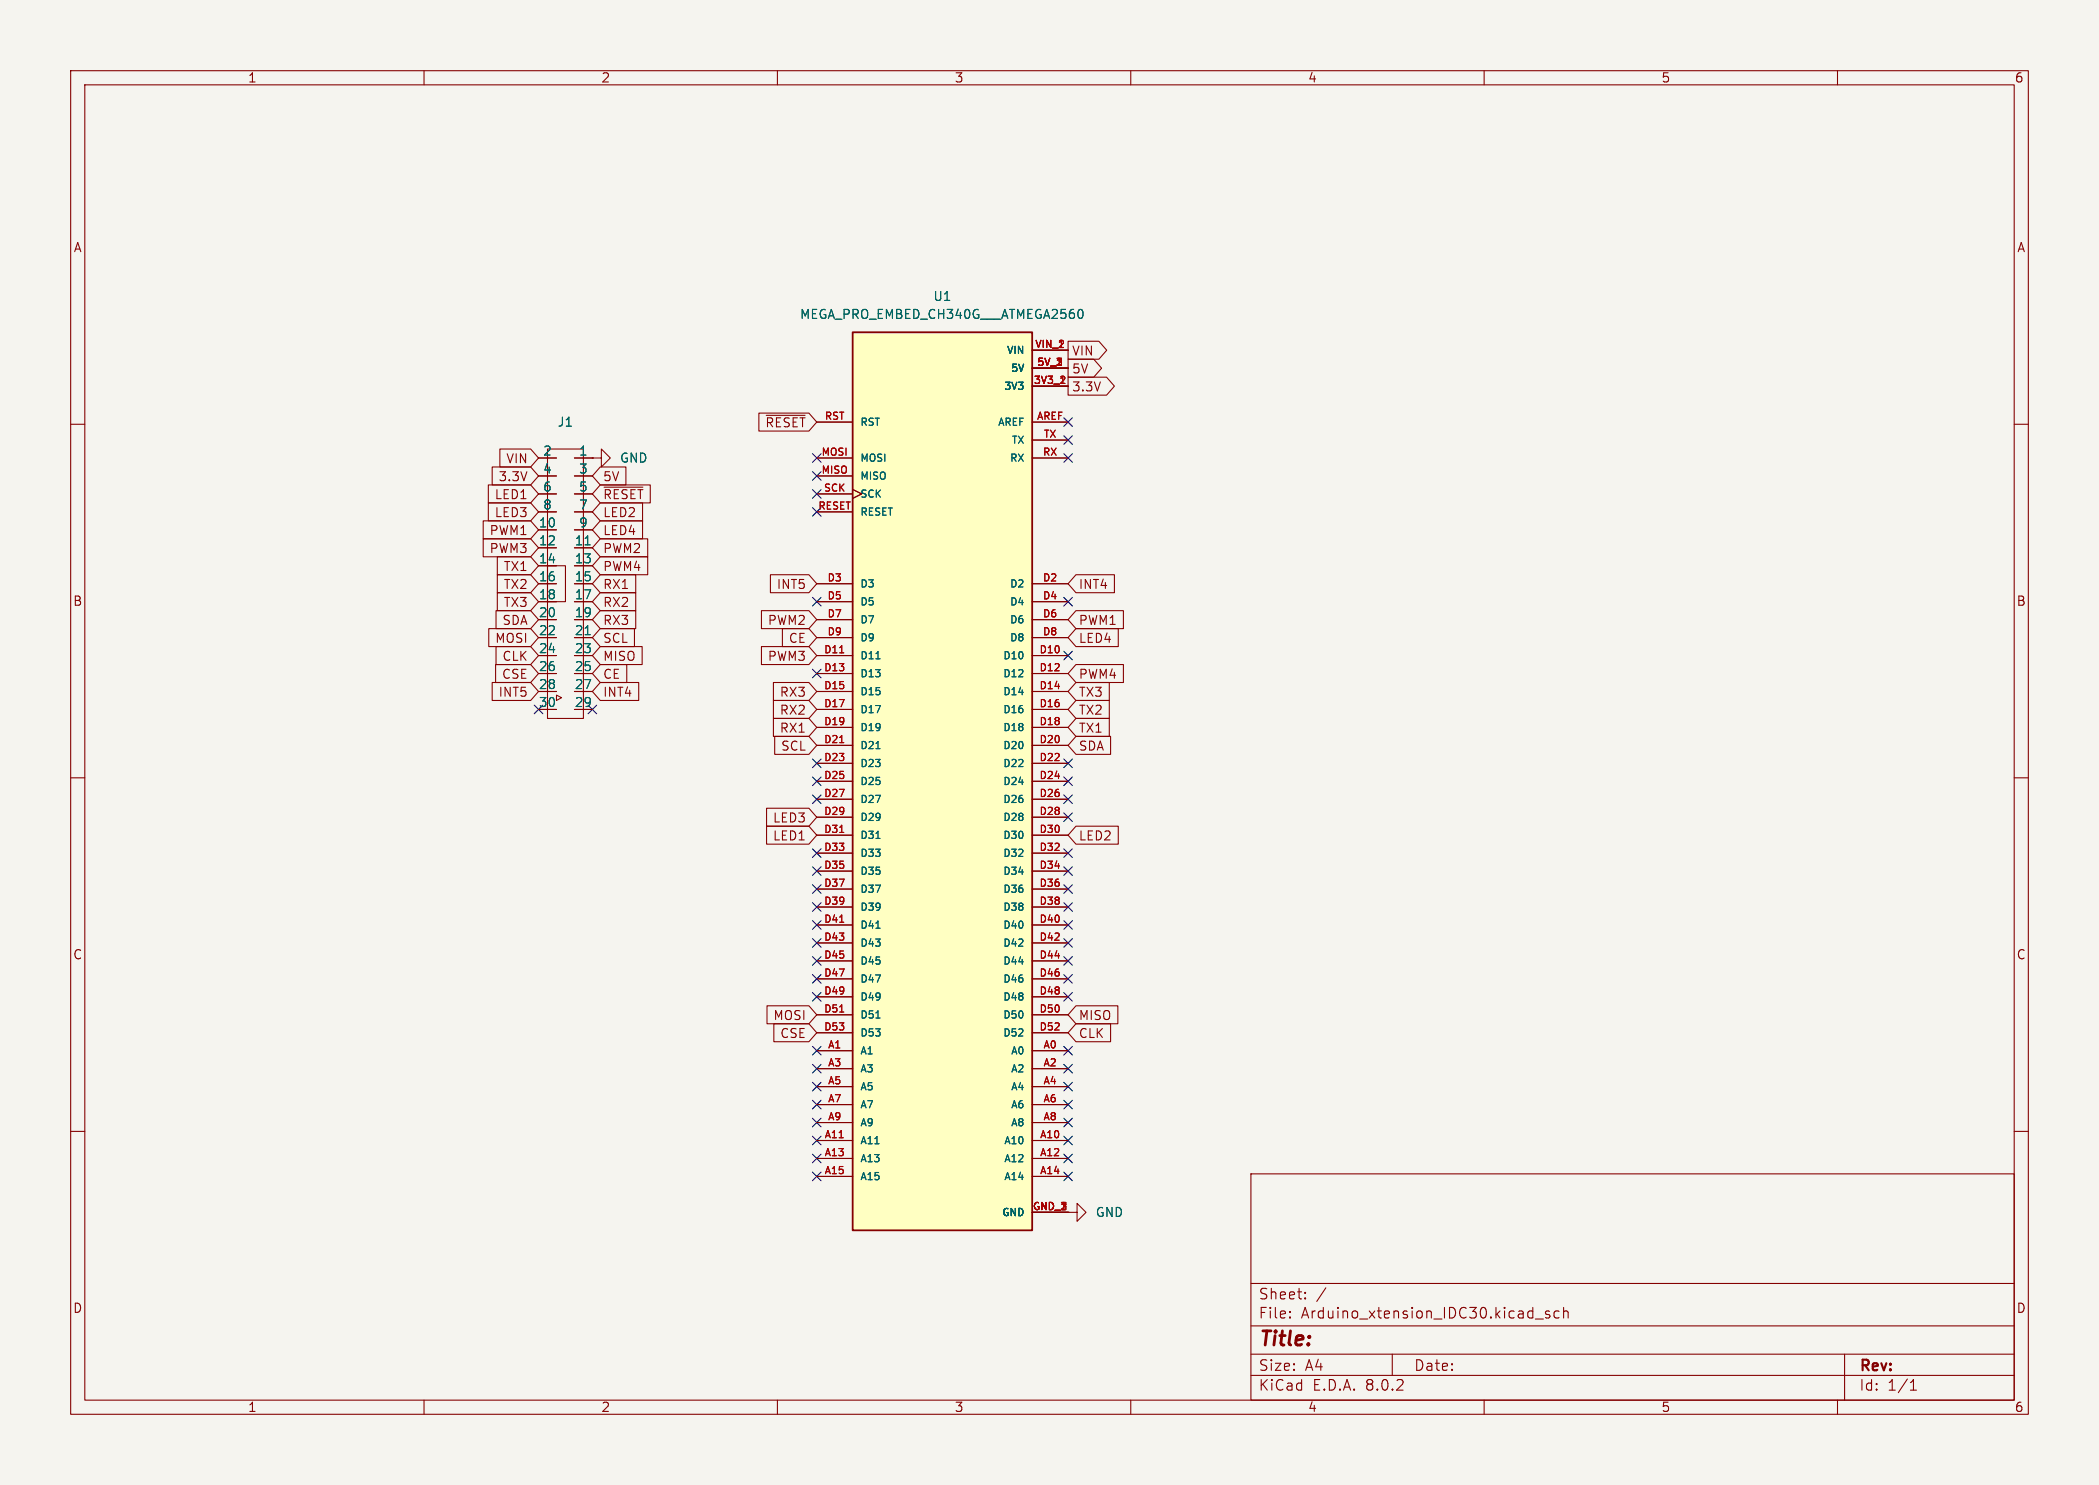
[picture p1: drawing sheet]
<svg xmlns="http://www.w3.org/2000/svg" width="297mm" height="210mm" viewBox="0 0 297 210" stroke-linecap="round" stroke-linejoin="round" font-family="sans-serif">
<path d="M0 0h297v210h-297z" fill="#f5f4ef" stroke="#f5f4ef" stroke-width=".14"/>
<g fill="none" stroke="#840000" stroke-width=".15">
<path d="M10 10h277v190h-277zM12 12h273v186h-273zM60 10v2M110 10v2M160 10v2M210 10v2M260 10v2M10 60h2M285 60h2M83.8 64.8h1.3v-1.3l1.3 1.3-1.3 1.2v-1.2M83.8 64.8h.1M10 110h2"/>
<path d="M285 110h2M10 160h2M285 160h2M151.1 171.5h1.3v-1.3l1.3 1.3-1.3 1.2v-1.2M177 166h108v32h-108zM60 198v2M110 198v2M160 198v2M177 194.5h108M177 191.5h108M177 187.5h108M177 181.5h108"/>
<path d="M182.5 186.3h.1l-.1 .1M182.5 186.3v.1M182.5 185.5v.1M182.5 185.5h.1l-.1 .1M184.7 183.6v.1M184.7 183.6h-.1l.1 .1M184.7 182.8v.1M184.7 182.8h-.1l.1 .1M187.6 182.1l-1.3 2M197 191.5v3M210 198v2M217.2 186.5h1.2"/>
<path d="M219.2 185.5l-.3-.1-.2 .2v.2l.5 .2 .1 .1-.1 .2-.1 .1-.4-.1M220.6 185.5l-.4-.1-.3 .3v.4l.1 .2 .2 .1 .4-.1M221.2 185.5a.37 .37 0 0 1 .7 .1v.8M221.2 184.9v1.5M260 198v2M261 191.5v6.5M270.3 196.6h.9M270.3 195.5l.4-.4v1.5"/>
</g>
<path d="M120.6 47h25.4v127h-25.4z" fill="#ffffc2"/>
<path d="M120.6 47h25.4v127h-25.4z" fill="none" stroke="#840000" stroke-width=".25"/>
<g fill="none" stroke="#840000" stroke-width=".15">
<path d="M107.4 58.4h7.1l1.1 1.3-1.1 1.3h-7.1zM108.4 58.7h5.5M115.6 59.7h5M146 54.6h5.1M146 52.1h5.1M146 59.7h5.1M146 49.5h5.1M151.1 50.8h3.7l1.1 1.3-1.1 1.2h-3.7zM151.1 48.3h4.4l1.1 1.2-1.1 1.3h-4.4zM151.1 53.3h5.5l1.1 1.3-1.1 1.3h-5.5zM68.4 76.2h6.7l1.1 1.3-1.1 1.2h-6.7zM68.4 73.7h6.7l1.1 1.2-1.1 1.3h-6.7z"/>
<path d="M69.1 68.6h6l1.1 1.3-1.1 1.2h-6zM69.1 71.1h6l1.1 1.3-1.1 1.3h-6zM69.6 66h5.5l1.1 1.3-1.1 1.3h-5.5zM70.4 78.7h4.7l1.1 1.3-1.1 1.3h-4.7zM70.7 63.5h4.4l1.1 1.3-1.1 1.2h-4.4zM76.2 67.3h2.5M76.2 64.8h2.5M76.2 72.4h2.5M76.2 69.9h2.5M76.2 77.5h2.5M76.2 74.9h2.5M77.5 63.5h5v38.1h-5z"/>
<path d="M81.3 67.3h2.5M81.3 64.8h2.5M81.3 72.4h2.5M81.3 69.9h2.5M81.3 77.5h2.5M81.3 74.9h2.5M83.8 64.8h.1M84.9 78.7h6.7v2.6h-6.7l-1.1-1.3zM84.9 76.2h6.7v2.5h-6.7l-1.1-1.2zM84.9 71.1h6v2.6h-6l-1.1-1.3zM84.9 73.7h6v2.5h-6l-1.1-1.3zM84.9 68.6h7.1v2.5h-7.1l-1.1-1.2z"/>
<path d="M84.9 66h3.7v2.6h-3.7l-1.1-1.3zM85.5 68.9h5.5M115.6 67.3h5M115.6 64.8h5M115.6 72.4h5M115.6 69.9h5M120.6 69.2l1.3 .7-1.3 .6M146 64.8h5.1M146 62.2h5.1M69.2 88.9h5.9l1.1 1.3-1.1 1.2h-5.9zM69.6 96.5h5.5l1.1 1.3-1.1 1.3h-5.5zM70.1 94h5l1.1 1.3-1.1 1.2h-5z"/>
<path d="M70.2 91.4h4.9l1.1 1.3-1.1 1.3h-4.9zM70.2 86.4h4.9l1.1 1.2-1.1 1.3h-4.9zM70.4 81.3h4.7l1.1 1.3-1.1 1.2h-4.7zM70.4 83.8h4.7l1.1 1.3-1.1 1.3h-4.7zM76.2 92.7h2.5M76.2 95.3h2.5M76.2 97.8h2.5M76.2 82.6h2.5M76.2 85.1h2.5M76.2 87.6h2.5M76.2 90.2h2.5M76.2 80h2.5"/>
<path d="M77.5 80h2.5v5.1h-2.5zM78.7 98.3l.8 .4-.8 .4zM81.3 92.7h2.5M81.3 95.3h2.5M81.3 97.8h2.5M81.3 82.6h2.5M81.3 85.1h2.5M81.3 87.6h2.5M81.3 90.2h2.5M81.3 80h2.5M84.9 81.3h5.1v2.5h-5.1l-1.1-1.2zM84.9 86.4h5.1v2.5h-5.1l-1.1-1.3z"/>
<path d="M84.9 83.8h5.1v2.6h-5.1l-1.1-1.3zM84.9 94h3.8v2.5h-3.8l-1.1-1.2zM84.9 88.9h4.9v2.5h-4.9l-1.1-1.2zM84.9 91.4h6v2.6h-6l-1.1-1.3zM84.9 96.5h5.5v2.6h-5.5l-1.1-1.3zM107.7 91.4h6.8l1.1 1.3-1.1 1.3h-6.8zM107.7 86.4h6.8l1.1 1.2-1.1 1.3h-6.8zM109 81.3h5.5l1.1 1.3-1.1 1.2h-5.5zM109.4 99.1h5.1l1.1 1.2-1.1 1.3h-5.1zM109.4 96.5h5.1l1.1 1.3-1.1 1.3h-5.1zM110.7 88.9h3.8l1.1 1.3-1.1 1.2h-3.8zM115.6 92.7h5"/>
<path d="M115.6 95.3h5M115.6 97.8h5M115.6 82.6h5M115.6 85.1h5M115.6 87.6h5M115.6 90.2h5M146 92.7h5.1M146 95.3h5.1M146 97.8h5.1M146 82.6h5.1M146 85.1h5.1M146 87.6h5.1"/>
<path d="M146 90.2h5.1M152.2 81.3h5.5v2.5h-5.5l-1.1-1.2zM152.2 96.5h4.8v2.6h-4.8l-1.1-1.3zM152.2 99.1h4.8v2.5h-4.8l-1.1-1.3zM152.2 86.4h6.8v2.5h-6.8l-1.1-1.3zM152.2 88.9h6v2.5h-6l-1.1-1.2zM152.2 94h6.8v2.5h-6.8l-1.1-1.2zM76.2 100.3h2.5M81.3 100.3h2.5M108.5 116.8h6l1.1 1.3-1.1 1.3h-6zM108.5 114.3h6l1.1 1.3-1.1 1.2h-6zM109.4 101.6h5.1l1.1 1.3-1.1 1.2h-5.1z"/>
<path d="M109.6 104.1h4.9l1.1 1.3-1.1 1.3h-4.9zM115.6 100.3h5M115.6 102.9h5M115.6 105.4h5M115.6 108h5M115.6 110.5h5M115.6 113h5M115.6 115.6h5M115.6 118.1h5M146 100.3h5.1M146 102.9h5.1M146 105.4h5.1"/>
<path d="M146 108h5.1M146 110.5h5.1M146 113h5.1M146 115.6h5.1M146 118.1h5.1M152.2 101.6h4.8v2.5h-4.8l-1.1-1.2zM152.2 104.1h4.9v2.6h-4.9l-1.1-1.3zM152.2 116.8h6v2.6h-6l-1.1-1.3zM115.6 120.7h5M115.6 123.2h5M115.6 125.7h5M115.6 128.3h5"/>
<path d="M115.6 130.8h5M115.6 133.4h5M115.6 135.9h5M115.6 138.4h5M146 120.7h5.1M146 123.2h5.1M146 125.7h5.1M146 128.3h5.1M146 130.8h5.1M146 133.4h5.1M146 135.9h5.1M146 138.4h5.1"/>
<path d="M108.5 142.2h6l1.1 1.3-1.1 1.3h-6zM109.5 144.8h5l1.1 1.3-1.1 1.2h-5zM115.6 148.6h5M115.6 151.1h5M115.6 153.7h5M115.6 156.2h5M115.6 158.8h5M115.6 141h5M115.6 143.5h5M115.6 146.1h5M146 148.6h5.1M146 151.1h5.1"/>
<path d="M146 153.7h5.1M146 156.2h5.1M146 158.8h5.1M146 141h5.1M146 143.5h5.1M146 146.1h5.1M152.2 142.2h6v2.6h-6l-1.1-1.3zM152.2 144.8h4.9v2.5h-4.9l-1.1-1.2zM115.6 161.3h5M115.6 163.8h5M115.6 166.4h5M146 161.3h5.1"/>
<path d="M146 163.8h5.1M146 166.4h5.1M146 171.5h5.1"/>
</g>
<path d="M118.8 92.3h.6M118.8 105h.6M118.8 117.7h.6M118.8 130.4h.6M118.8 143.1h.6M118.7 160.9h.6" fill="none" stroke="#a90000" stroke-width=".15"/>
<path d="M153.1 43.9l.1 .3-.1 .7M82.8 77.1h.7M82.8 89.8h.7M123.9 93.2h.6M123.9 105.9h.6M123.9 118.6h.6M123.9 131.3h.6M123.9 144h.6" fill="none" stroke="#006464" stroke-width=".15"/>
<g fill="none" stroke="#000084" stroke-width=".15">
<path d="M150.5 59.1l1.2 1.2M151.7 59.1l-1.2 1.2M115 64.2l1.2 1.2M115 66.7l1.2 1.2M115 69.2l1.2 1.3M115 71.8l1.2 1.2M116.2 64.2l-1.2 1.2M116.2 66.7l-1.2 1.2M116.2 69.2l-1.2 1.3M116.2 71.8l-1.2 1.2M150.5 64.2l1.2 1.2M150.5 61.6l1.2 1.2"/>
<path d="M151.7 64.2l-1.2 1.2M151.7 61.6l-1.2 1.2M75.6 99.7l1.2 1.2M76.8 99.7l-1.2 1.2M83.2 99.7l1.2 1.2M84.4 99.7l-1.2 1.2M115 84.5l1.2 1.2M115 94.6l1.2 1.3M116.2 84.5l-1.2 1.2M116.2 94.6l-1.2 1.3M150.5 92.1l1.2 1.2M150.5 84.5l1.2 1.2"/>
<path d="M151.7 84.5l-1.2 1.2M151.7 92.1l-1.2 1.2M115 112.4l1.2 1.2M115 109.9l1.2 1.2M115 107.3l1.2 1.3M116.2 112.4l-1.2 1.2M116.2 109.9l-1.2 1.2M116.2 107.3l-1.2 1.3M150.5 109.9l1.2 1.2M150.5 112.4l1.2 1.2M150.5 115l1.2 1.2M150.5 107.3l1.2 1.3"/>
<path d="M151.7 109.9l-1.2 1.2M151.7 112.4l-1.2 1.2M151.7 115l-1.2 1.2M151.7 107.3l-1.2 1.3M115 120l1.2 1.3M115 122.6l1.2 1.2M115 137.8l1.2 1.2M115 132.7l1.2 1.3M115 135.3l1.2 1.2M115 127.7l1.2 1.2M115 130.2l1.2 1.2M115 125.1l1.2 1.2"/>
<path d="M116.2 120l-1.2 1.3M116.2 122.6l-1.2 1.2M116.2 137.8l-1.2 1.2M116.2 127.7l-1.2 1.2M116.2 132.7l-1.2 1.3M116.2 135.3l-1.2 1.2M116.2 130.2l-1.2 1.2M116.2 125.1l-1.2 1.2M150.5 120l1.2 1.3M150.5 125.1l1.2 1.2M150.5 130.2l1.2 1.2M150.5 122.6l1.2 1.2"/>
<path d="M150.5 127.7l1.2 1.2M150.5 137.8l1.2 1.2M150.5 135.3l1.2 1.2M150.5 132.7l1.2 1.3M151.7 120l-1.2 1.3M151.7 125.1l-1.2 1.2M151.7 130.2l-1.2 1.2M151.7 122.6l-1.2 1.2M151.7 127.7l-1.2 1.2M151.7 137.8l-1.2 1.2M151.7 135.3l-1.2 1.2M151.7 132.7l-1.2 1.3"/>
<path d="M115 140.4l1.2 1.2M115 158.1l1.2 1.3M115 148l1.2 1.2M115 150.5l1.2 1.2M115 153.1l1.2 1.2M115 155.6l1.2 1.2M116.2 155.6l-1.2 1.2M116.2 140.4l-1.2 1.2M116.2 150.5l-1.2 1.2M116.2 158.1l-1.2 1.3M116.2 148l-1.2 1.2M116.2 153.1l-1.2 1.2"/>
<path d="M150.5 150.5l1.2 1.2M150.5 148l1.2 1.2M150.5 155.6l1.2 1.2M150.5 158.1l1.2 1.3M150.5 153.1l1.2 1.2M150.5 140.4l1.2 1.2M151.7 150.5l-1.2 1.2M151.7 148l-1.2 1.2M151.7 155.6l-1.2 1.2M151.7 158.1l-1.2 1.3M151.7 153.1l-1.2 1.2M151.7 140.4l-1.2 1.2"/>
<path d="M115 163.2l1.2 1.2M115 165.8l1.2 1.2M115 160.7l1.2 1.2M116.2 160.7l-1.2 1.2M116.2 165.8l-1.2 1.2M116.2 163.2l-1.2 1.2M150.5 160.7l1.2 1.2M150.5 163.2l1.2 1.2M150.5 165.8l1.2 1.2M151.7 160.7l-1.2 1.2M151.7 163.2l-1.2 1.2M151.7 165.8l-1.2 1.2"/>
</g>
<text font-size="2.8" fill="#840000" x="178" y="190.9">Title:</text>
<g font-size="2.1" fill="#840000">
<text x="178" y="184">Sheet:</text>
<text x="178" y="186.7">File:</text>
<text x="184.1" y="186.7">Arduino_xtension_IDC30.kicad_sch</text>
<text x="178" y="196.9">KiCad</text>
<text x="178" y="194.1">Size:</text>
<text x="184.7" y="194.1">A4</text>
<text x="185.7" y="196.9">E.D.A.</text>
<text x="193.3" y="196.9">8.0.2</text>
<text x="200" y="194.1">Date:</text>
<text x="263" y="194.3">Rev:</text>
<text x="263" y="196.9">Id:</text>
<text x="267.1" y="196.9">1/1</text>
</g>
<g font-size="1.8" fill="#840000">
<text x="35" y="11.9">1</text>
<text x="85" y="11.9">2</text>
<text x="135" y="11.9">3</text>
<text x="185" y="11.9">4</text>
<text x="235" y="11.9">5</text>
<text x="285" y="11.9">6</text>
<text x="10.3" y="35.9">A</text>
<text x="285.3" y="35.9">A</text>
<text x="151.6" y="53">5V</text>
<text x="151.6" y="50.5">VIN</text>
<text x="151.6" y="55.6">3.3V</text>
<text x="71.5" y="65.7">VIN</text>
<text x="108.2" y="60.6">~{RESET}</text>
<text x="69.9" y="70.8">LED1</text>
<text x="70.5" y="68.3">3.3V</text>
<text x="85.2" y="70.8">~{RESET}</text>
<text x="85.2" y="68.3">5V</text>
<text x="69.2" y="75.9">PWM1</text>
<text x="69.9" y="73.3">LED3</text>
<text x="85.2" y="73.3">LED2</text>
<text x="85.2" y="75.9">LED4</text>
<text x="69.2" y="78.4">PWM3</text>
<text x="71.2" y="83.5">TX2</text>
<text x="71.2" y="81">TX1</text>
<text x="85.2" y="83.5">RX1</text>
<text x="85.2" y="81">PWM4</text>
<text x="85.2" y="78.4">PWM2</text>
<text x="109.8" y="83.5">INT5</text>
<text x="152.6" y="83.5">INT4</text>
<text x="10.3" y="85.9">B</text>
<text x="71" y="88.6">SDA</text>
<text x="71.2" y="86">TX3</text>
<text x="85.2" y="88.6">RX3</text>
<text x="85.2" y="86">RX2</text>
<text x="108.6" y="88.6">PWM2</text>
<text x="152.6" y="88.6">PWM1</text>
<text x="285.3" y="85.9">B</text>
<text x="70" y="91.1">MOSI</text>
<text x="71" y="93.7">CLK</text>
<text x="85.2" y="91.1">SCL</text>
<text x="85.2" y="93.7">MISO</text>
<text x="108.6" y="93.7">PWM3</text>
<text x="111.5" y="91.1">CE</text>
<text x="152.6" y="91.1">LED4</text>
<text x="70.5" y="98.7">INT5</text>
<text x="70.9" y="96.2">CSE</text>
<text x="85.2" y="96.2">CE</text>
<text x="85.2" y="98.7">INT4</text>
<text x="110.2" y="101.3">RX2</text>
<text x="110.2" y="98.7">RX3</text>
<text x="152.6" y="98.7">TX3</text>
<text x="152.6" y="101.3">TX2</text>
<text x="152.6" y="96.2">PWM4</text>
<text x="110.2" y="103.8">RX1</text>
<text x="110.4" y="106.4">SCL</text>
<text x="152.6" y="103.8">TX1</text>
<text x="152.6" y="106.4">SDA</text>
<text x="109.3" y="119.1">LED1</text>
<text x="109.3" y="116.5">LED3</text>
<text x="152.6" y="119.1">LED2</text>
<text x="10.3" y="135.9">C</text>
<text x="285.3" y="135.9">C</text>
<text x="109.3" y="144.5">MOSI</text>
<text x="110.3" y="147">CSE</text>
<text x="152.6" y="144.5">MISO</text>
<text x="152.6" y="147">CLK</text>
<text x="10.3" y="185.9">D</text>
<text x="285.3" y="185.9">D</text>
<text x="35" y="199.9">1</text>
<text x="85" y="199.9">2</text>
<text x="135" y="199.9">3</text>
<text x="185" y="199.9">4</text>
<text x="235" y="199.9">5</text>
<text x="285" y="199.9">6</text>
</g>
<g font-size="1.8" fill="#006464">
<text x="113.1" y="45.3">MEGA_PRO_EMBED_CH340G___ATMEGA2560</text>
<text x="132" y="42.8">U1</text>
<text x="76.8" y="64.5">2</text>
<text x="78.8" y="60.6">J1</text>
<text x="81.8" y="64.5">1</text>
<text x="87.6" y="65.6">GND</text>
<text x="76.8" y="69.6">6</text>
<text x="76.8" y="67.1">4</text>
<text x="81.8" y="69.6">5</text>
<text x="81.8" y="67.1">3</text>
<text x="76.2" y="77.2">12</text>
<text x="76.2" y="74.7">10</text>
<text x="76.8" y="72.1">8</text>
<text x="81.2" y="77.2">11</text>
<text x="81.8" y="74.7">9</text>
<text x="81.8" y="72.1">7</text>
<text x="76.2" y="82.3">16</text>
<text x="76.2" y="79.8">14</text>
<text x="81.2" y="82.3">15</text>
<text x="81.2" y="79.8">13</text>
<text x="76.2" y="89.9">22</text>
<text x="76.2" y="87.4">20</text>
<text x="76.2" y="84.8">18</text>
<text x="81.2" y="87.4">19</text>
<text x="81.2" y="84.8">17</text>
<text x="81.2" y="89.9">21</text>
<text x="76.2" y="95">26</text>
<text x="76.2" y="92.5">24</text>
<text x="81.2" y="95">25</text>
<text x="81.2" y="92.5">23</text>
<text x="76.2" y="100.1">30</text>
<text x="76.2" y="97.5">28</text>
<text x="81.2" y="100.1">29</text>
<text x="81.2" y="97.5">27</text>
<text x="154.9" y="172.3">GND</text>
</g>
<g font-size="1.4" fill="#006464">
<text x="142.4" y="50.3">VIN</text>
<text x="142.9" y="52.8">5V</text>
<text x="142" y="55.3">3V3</text>
<text x="121.7" y="65.5">MOSI</text>
<text x="121.7" y="60.4">RST</text>
<text x="141.1" y="60.4">AREF</text>
<text x="142.8" y="65.5">RX</text>
<text x="143" y="63">TX</text>
<text x="121.7" y="68">MISO</text>
<text x="121.7" y="70.6">SCK</text>
<text x="121.7" y="73.1">RESET</text>
<text x="121.7" y="83.3">D3</text>
<text x="142.8" y="83.3">D2</text>
<text x="121.7" y="85.8">D5</text>
<text x="121.7" y="88.4">D7</text>
<text x="142.8" y="85.8">D4</text>
<text x="142.8" y="88.4">D6</text>
<text x="121.7" y="93.4">D11</text>
<text x="121.7" y="96">D13</text>
<text x="121.7" y="90.9">D9</text>
<text x="141.8" y="93.4">D10</text>
<text x="141.8" y="96">D12</text>
<text x="142.8" y="90.9">D8</text>
<text x="121.7" y="98.5">D15</text>
<text x="121.7" y="101.1">D17</text>
<text x="141.8" y="98.5">D14</text>
<text x="141.8" y="101.1">D16</text>
<text x="121.7" y="103.6">D19</text>
<text x="121.7" y="106.1">D21</text>
<text x="141.8" y="103.6">D18</text>
<text x="141.8" y="106.1">D20</text>
<text x="121.7" y="108.7">D23</text>
<text x="121.7" y="111.2">D25</text>
<text x="121.7" y="113.8">D27</text>
<text x="141.8" y="108.7">D22</text>
<text x="141.8" y="111.2">D24</text>
<text x="141.8" y="113.8">D26</text>
<text x="121.7" y="116.3">D29</text>
<text x="121.7" y="118.8">D31</text>
<text x="141.8" y="116.3">D28</text>
<text x="141.8" y="118.8">D30</text>
<text x="121.7" y="121.4">D33</text>
<text x="121.7" y="123.9">D35</text>
<text x="141.8" y="121.4">D32</text>
<text x="141.8" y="123.9">D34</text>
<text x="121.7" y="126.5">D37</text>
<text x="121.7" y="129">D39</text>
<text x="121.7" y="131.5">D41</text>
<text x="141.8" y="126.5">D36</text>
<text x="141.8" y="129">D38</text>
<text x="141.8" y="131.5">D40</text>
<text x="121.7" y="134.1">D43</text>
<text x="121.7" y="136.6">D45</text>
<text x="141.8" y="134.1">D42</text>
<text x="141.8" y="136.6">D44</text>
<text x="121.7" y="139.2">D47</text>
<text x="121.7" y="141.7">D49</text>
<text x="141.8" y="139.2">D46</text>
<text x="141.8" y="141.7">D48</text>
<text x="121.7" y="149.3">A1</text>
<text x="121.7" y="144.2">D51</text>
<text x="121.7" y="146.8">D53</text>
<text x="141.8" y="144.2">D50</text>
<text x="141.8" y="146.8">D52</text>
<text x="142.9" y="149.3">A0</text>
<text x="121.7" y="151.9">A3</text>
<text x="121.7" y="154.4">A5</text>
<text x="142.9" y="151.9">A2</text>
<text x="142.9" y="154.4">A4</text>
<text x="121.7" y="156.9">A7</text>
<text x="121.7" y="159.5">A9</text>
<text x="142.9" y="156.9">A6</text>
<text x="142.9" y="159.5">A8</text>
<text x="121.7" y="162">A11</text>
<text x="121.7" y="164.6">A13</text>
<text x="121.7" y="167.1">A15</text>
<text x="142" y="162">A10</text>
<text x="142" y="164.6">A12</text>
<text x="142" y="167.1">A14</text>
<text x="141.7" y="172.2">GND</text>
</g>
<g font-size="1.4" fill="#a90000">
<text x="146.4" y="49.3">VIN_1</text>
<text x="146.7" y="51.8">5V_1</text>
<text x="149.2" y="51.8">2</text>
<text x="149.5" y="49.3">2</text>
<text x="116.6" y="59.4">RST</text>
<text x="146.2" y="54.4">3V3_1</text>
<text x="146.6" y="59.4">AREF</text>
<text x="149.5" y="54.4">2</text>
<text x="116.1" y="64.5">MOSI</text>
<text x="147.5" y="64.5">RX</text>
<text x="147.6" y="62">TX</text>
<text x="116.1" y="67.1">MISO</text>
<text x="116.5" y="69.6">SCK</text>
<text x="115.7" y="72.1">RESET</text>
<text x="117" y="82.3">D3</text>
<text x="147.5" y="82.3">D2</text>
<text x="117" y="84.8">D5</text>
<text x="117" y="87.4">D7</text>
<text x="117" y="89.9">D9</text>
<text x="147.5" y="84.8">D4</text>
<text x="147.5" y="87.4">D6</text>
<text x="147.5" y="89.9">D8</text>
<text x="116.5" y="92.5">D11</text>
<text x="116.5" y="95">D13</text>
<text x="147" y="92.5">D10</text>
<text x="147" y="95">D12</text>
<text x="116.5" y="97.5">D15</text>
<text x="116.5" y="100.1">D17</text>
<text x="147" y="97.5">D14</text>
<text x="147" y="100.1">D16</text>
<text x="116.5" y="102.6">D19</text>
<text x="116.5" y="105.2">D21</text>
<text x="116.5" y="107.7">D23</text>
<text x="147" y="102.6">D18</text>
<text x="147" y="105.2">D20</text>
<text x="147" y="107.7">D22</text>
<text x="116.5" y="110.2">D25</text>
<text x="116.5" y="112.8">D27</text>
<text x="147" y="110.2">D24</text>
<text x="147" y="112.8">D26</text>
<text x="116.5" y="115.3">D29</text>
<text x="116.5" y="117.9">D31</text>
<text x="147" y="115.3">D28</text>
<text x="147" y="117.9">D30</text>
<text x="116.5" y="120.4">D33</text>
<text x="116.5" y="122.9">D35</text>
<text x="116.5" y="125.5">D37</text>
<text x="147" y="120.4">D32</text>
<text x="147" y="122.9">D34</text>
<text x="147" y="125.5">D36</text>
<text x="116.5" y="128">D39</text>
<text x="116.5" y="130.6">D41</text>
<text x="147" y="128">D38</text>
<text x="147" y="130.6">D40</text>
<text x="116.5" y="133.1">D43</text>
<text x="116.5" y="135.6">D45</text>
<text x="147" y="133.1">D42</text>
<text x="147" y="135.6">D44</text>
<text x="116.5" y="138.2">D47</text>
<text x="116.5" y="140.7">D49</text>
<text x="116.5" y="143.3">D51</text>
<text x="147" y="138.2">D46</text>
<text x="147" y="140.7">D48</text>
<text x="147" y="143.3">D50</text>
<text x="116.5" y="145.8">D53</text>
<text x="117.1" y="148.3">A1</text>
<text x="147" y="145.8">D52</text>
<text x="147.5" y="148.3">A0</text>
<text x="117.1" y="150.9">A3</text>
<text x="117.1" y="153.4">A5</text>
<text x="117.1" y="156">A7</text>
<text x="147.5" y="150.9">A2</text>
<text x="147.5" y="153.4">A4</text>
<text x="147.5" y="156">A6</text>
<text x="116.6" y="161">A11</text>
<text x="117.1" y="158.5">A9</text>
<text x="147.1" y="161">A10</text>
<text x="147.5" y="158.5">A8</text>
<text x="116.6" y="163.6">A13</text>
<text x="116.6" y="166.1">A15</text>
<text x="147.1" y="163.6">A12</text>
<text x="147.1" y="166.1">A14</text>
<text x="146" y="171.2">GND_1</text>
</g>
<text font-size="1.4" fill="#840000" x="150" y="171.2">2</text>
</svg>
